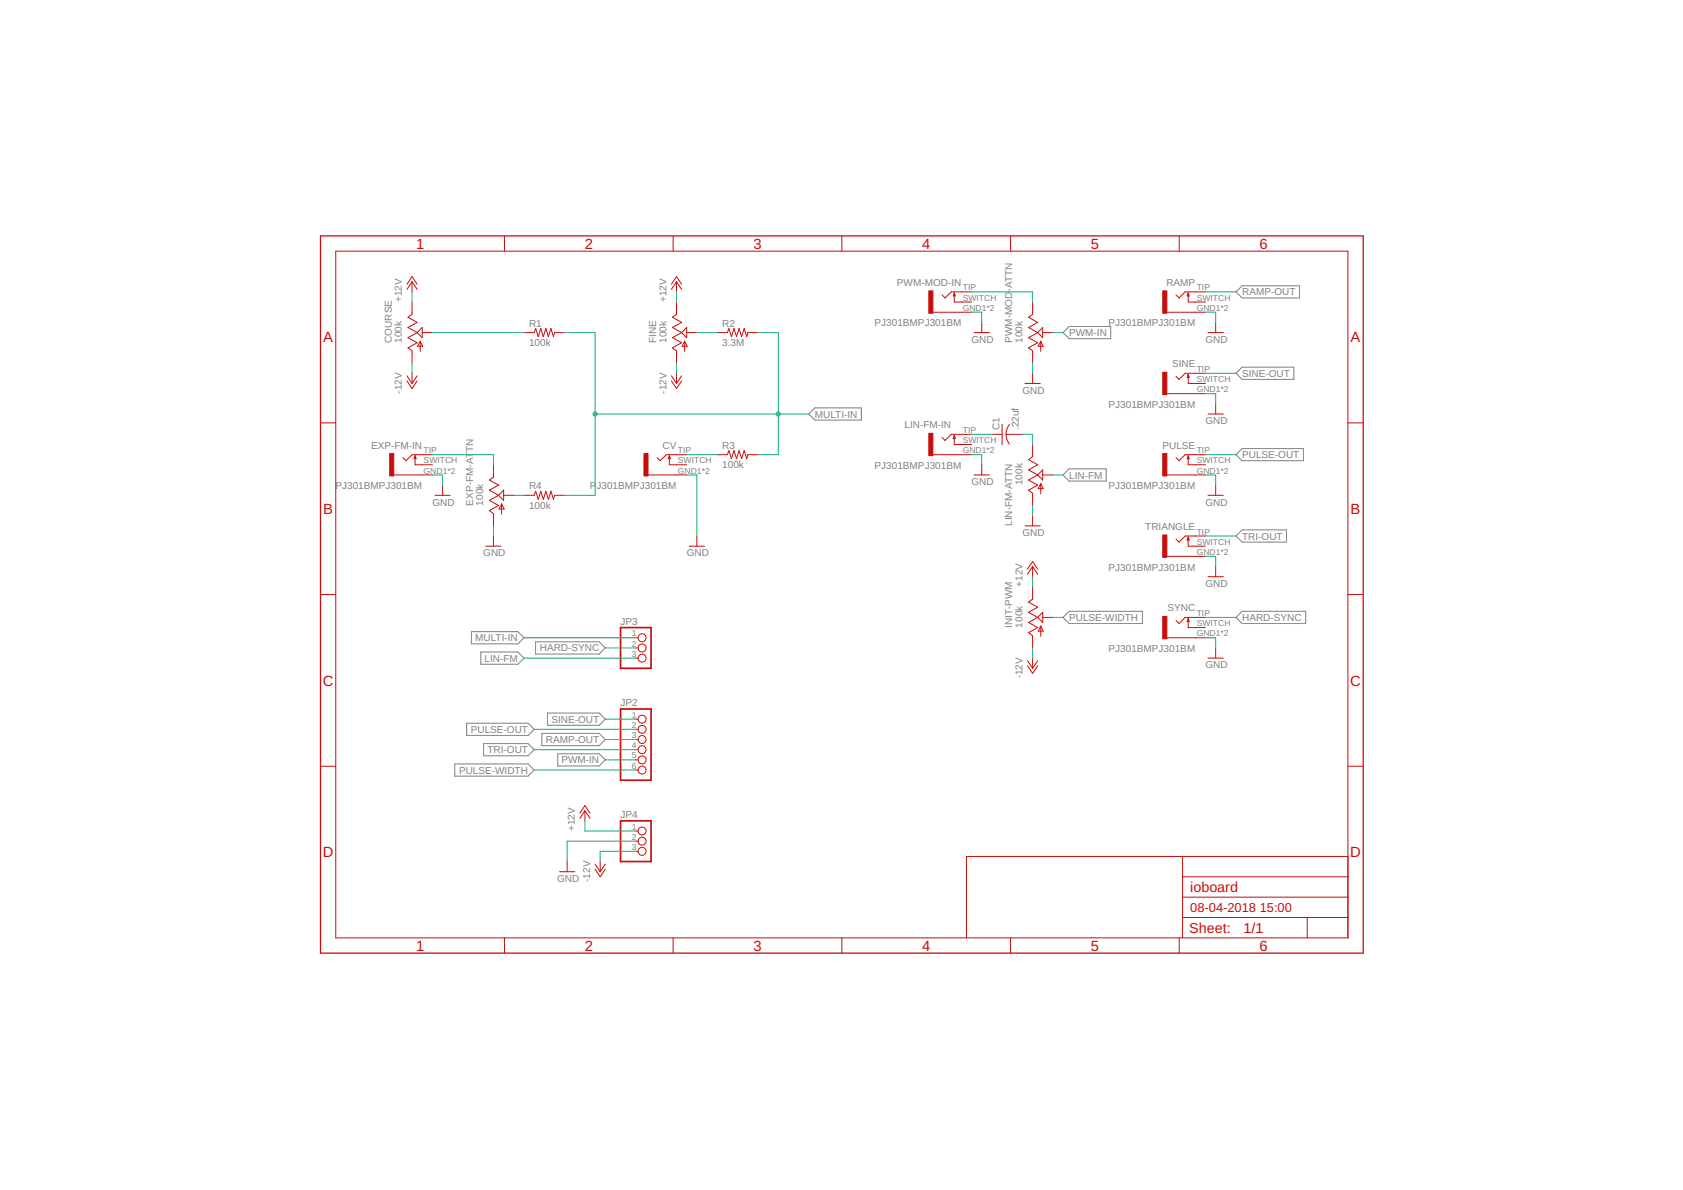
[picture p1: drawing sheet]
<svg xmlns="http://www.w3.org/2000/svg" width="420mm" height="297mm" viewBox="0 0 420 297" stroke-linecap="round" stroke-linejoin="round" font-family="sans-serif">
<g fill="none" stroke="#808080" stroke-width=".25">
<path d="M310.1 71.3h14.3v3.1h-14.3l-1.5-1.5zM266.9 81.5h10.4v3h-10.4l-1.5-1.5zM310.1 91.7h12.9v3h-12.9l-1.5-1.5zM201.9 103.3l1.5-1.5h11.6v3.1h-11.6zM265.4 118.6l1.5-1.6h9.3v3.1h-9.3zM310.1 112h15.3v3h-15.3l-1.5-1.5zM308.6 133.8l1.5-1.5h11.1v3h-11.1zM117.7 157.7h11.6l1.5 1.5-1.5 1.5h-11.6zM266.9 152.6h18.3v3h-18.3l-1.5-1.5zM308.6 154.1l1.5-1.5h15.9v3h-15.9zM120 162.8h9.3l1.5 1.5-1.5 1.5h-9.3zM133.7 160.2h15.9l1.5 1.5-1.5 1.6h-15.9z"/>
<path d="M136.7 178h12.9l1.5 1.5-1.5 1.5h-12.9zM113.5 190.7h18.3l1.5 1.5-1.5 1.5h-18.3zM116.5 180.5h15.3l1.5 1.6-1.5 1.5h-15.3zM120.7 185.6h11.1l1.5 1.5-1.5 1.6h-11.1zM135.3 183.1h14.3l1.5 1.5-1.5 1.5h-14.3zM139.2 188.2h10.4l1.5 1.5-1.5 1.5h-10.4z"/>
</g>
<g fill="none" stroke="#c90d0c" stroke-width=".25">
<path d="M125.9 58.9v3.8M168 58.9v3.8M210.2 58.9v3.8M252.3 58.9v3.8M294.4 58.9v3.8M83.8 62.7h252.7v171.4h-252.7zM101.6 71l1.3-2 1.2 2M102.9 70.3v2.6M102.9 75.4v3l-1 .8 2.2 1.3-2.2 1.2 2.2 1.3M102.9 70.3l1.2 1.9M102.9 70.3l-1.3 1.9M167.6 71l1.3-2 1.3 2"/>
<path d="M168.9 70.3v2.6M168.9 75.4v3l-1 .8 2.3 1.3-2.3 1.2 2.3 1.3M168.9 70.3l1.3 1.9M168.9 70.3l-1.3 1.9M232.9 77.9h9.6M238.2 73.1v2.3h4.3M238.2 73.1l.3 .8h-.5zM242.5 72.9h-5l-1.6 1.5-.7-.8M257.8 75.4v3l-1 .8 2.3 1.3-2.3 1.2 2.3 1.3M291.3 77.9h9.6M296.6 73.1v2.3h4.3M296.6 73.1l.3 .8h-.5z"/>
<path d="M300.9 72.9h-5l-1.6 1.5-.7-.8M101.6 93.8l1.3 1.9M101.6 95.1l1.3 1.9 1.2-1.9M102.9 93.2v2.5M104.1 83l-2.2 1.3 2.2 1.3-2.2 1.2 1 .8v3M104.1 93.8l-1.2 1.9M104.9 85.2l.6 1.2h-1.2zM104.9 85.2v2.5M105.4 81.7v2.6l-1.3-1.3zM105.4 83h2.5M130.8 83h2.5l.4-1 .7 2 .6-2 .6 2 .7-2 .6 2 .6-2 .7 2 .2-1h2.5M167.6 93.8l1.3 1.9"/>
<path d="M167.6 95.1l1.3 1.9 1.3-1.9M168.9 93.2v2.5M170.2 83l-2.3 1.3 2.3 1.3-2.3 1.2 1 .8v3M170.2 93.8l-1.3 1.9M170.9 85.2l.7 1.2h-1.3zM170.9 85.2v2.5M171.4 83h2.6M171.4 81.7v2.6l-1.2-1.3zM179 83h2.6l.4-1 .6 2 .6-2 .7 2 .6-2 .6 2 .7-2 .6 2 .3-1h2.5M243.2 83h3.8M245.1 80.5v2.5M255.9 95.7h3.8"/>
<path d="M257.8 93.2v2.5M259.1 83l-2.3 1.3 2.3 1.3-2.3 1.2 1 .8v3M259.8 85.2l.6 1.2h-1.2zM259.8 85.2v2.5M260.3 83h2.5M260.3 81.7v2.6l-1.2-1.3zM291.3 98.3h9.6M296.6 93.4v2.3h4.3M296.6 93.4l.3 .8h-.5zM300.9 93.2h-5l-1.6 1.5-.7-.8M301.6 83h3.8M303.5 80.5v2.5"/>
<path d="M80 105.6h3.8M98.3 118.6h9.6M103.6 113.7v2.3h4.3M103.6 113.7l.3 .8h-.5zM107.9 113.5h-5l-1.6 1.5-.7-.8M123.2 116v3.1l-1 .7 2.3 1.3-2.3 1.3 2.3 1.2M161.8 118.6h9.6M167.1 113.7v2.3h4.3M167.1 113.7l.3 .8h-.5zM171.4 113.5h-5.1l-1.5 1.5-.7-.8M179 113.5h2.6l.4-1 .6 2 .6-2 .7 2 .6-2 .6 2 .7-2 .6 2 .3-1h2.5M232.9 113.5h9.6"/>
<path d="M238.2 108.7v2.3h4.3M238.2 108.7l.3 .7h-.5zM242.5 108.4h-5l-1.6 1.5-.7-.7M243.2 118.6h3.8M245.1 116v2.6M247.6 108.4h2.6M250.2 105.9v5.1M252 105.9l-.7 1.5-.1 1M255.2 108.4h-4l.3 1.6 .5 .9M257.8 111v3l-1 .7 2.3 1.3-2.3 1.3 2.3 1.3M259.1 118.6l-2.3 1.2 2.3 1.3-2.3 1.3 1 .7v3.1M260.3 117.3v2.5l-1.2-1.2z"/>
<path d="M260.3 118.6h2.5M291.3 118.6h9.6M296.6 113.7v2.3h4.3M296.6 113.7l.3 .8h-.5zM300.9 113.5h-5l-1.6 1.5-.7-.8M301.6 103.3h3.8M303.5 100.8v2.5M336.5 105.6h3.8M108.6 123.6h3.8M110.5 121.1v2.5M121.3 136.3h3.8M123.2 133.8v2.5"/>
<path d="M124.5 123.6l-2.3 1.3 2.3 1.3-2.3 1.2 1 .8v3.1M125.2 125.8v2.5M125.2 125.8l.7 1.3h-1.3zM125.7 122.4v2.5l-1.2-1.3zM125.7 123.6h2.6M130.8 123.6h2.5l.4-1 .7 2.1 .6-2.1 .6 2.1 .7-2.1 .6 2.1 .6-2.1 .7 2.1 .2-1.1h2.5M172.1 136.3h3.8M174 133.8v2.5M255.9 131.3h3.8M257.8 128.7v2.6M259.8 120.7v2.6M259.8 120.7l.6 1.3h-1.2z"/>
<path d="M291.3 138.9h9.6M296.6 134v2.3h4.3M296.6 134l.3 .8h-.5zM300.9 133.8h-5l-1.6 1.5-.7-.7M301.6 123.6h3.8M303.5 121.1v2.5M80 148.4h3.8M158.7 159.2h.6M256.5 142l1.3-1.9 1.3 1.9M257.8 141.4v2.6M257.8 146.5v3l-1 .8 2.3 1.3-2.3 1.2 2.3 1.3M257.8 141.4l1.3 1.9"/>
<path d="M257.8 141.4l-1.3 1.9M259.1 154.1l-2.3 1.3 2.3 1.3-2.3 1.2 1 .8v3M259.8 156.3v2.5M259.8 156.3l.6 1.2h-1.2zM260.3 152.8v2.6l-1.2-1.3zM260.3 154.1h2.5M291.3 159.2h9.6M296.6 154.4v2.3h4.3M296.6 154.4l.3 .7h-.5zM300.9 154.1h-5l-1.6 1.5-.7-.7M301.6 144h3.8M303.5 141.4v2.6"/>
<path d="M336.5 148.4h3.8M158.7 164.3h.6M158.7 179.5h.6M158.7 161.7h.6M256.5 164.9l1.3 1.9M256.5 166.2l1.3 1.9 1.3-1.9M257.8 164.3v2.5M259.1 164.9l-1.3 1.9M301.6 164.3h3.8M303.5 161.7v2.6M80 191.3h3.8M158.7 182.1h.6"/>
<path d="M158.7 184.6h.6M158.7 187.1h.6M158.7 189.7h.6M158.7 192.2h.6M336.5 191.3h3.8M139.7 217.6h3.8M141.6 215.1v2.5M144.8 203l1.2-1.9 1.3 1.9M146 202.4l1.3 1.9M146 202.4l-1.2 1.9M146 202.4v2.5M148.6 215.7l1.2 1.9"/>
<path d="M148.6 217l1.2 1.9 1.3-1.9M149.8 215.1v2.5M151.1 215.7l-1.3 1.9M158.7 207.4h.6M158.7 210h.6M158.7 212.5h.6M295.2 213.8v20.3M295.2 218.9h41.3M336.5 213.8h-95.2v20.3M125.9 234.1v3.8M168 234.1v3.8M210.2 234.1v3.8"/>
<path d="M252.3 234.1v3.8M294.4 234.1v3.8M295.2 229h41.3M295.2 223.9h41.3M326.3 229v5.1"/>
<circle cx="160.3" cy="159.2" r=".99"/>
<circle cx="160.3" cy="161.7" r=".99"/>
<circle cx="160.3" cy="164.3" r=".99"/>
<circle cx="160.3" cy="179.5" r=".99"/>
<circle cx="160.3" cy="187.1" r=".99"/>
<circle cx="160.3" cy="189.7" r=".99"/>
<circle cx="160.3" cy="182.1" r=".99"/>
<circle cx="160.3" cy="192.2" r=".99"/>
<circle cx="160.3" cy="184.6" r=".99"/>
<circle cx="160.3" cy="212.5" r=".99"/>
<circle cx="160.3" cy="207.4" r=".99"/>
<circle cx="160.3" cy="210" r=".99"/>
</g>
<g fill="#c90d0c" stroke="#c90d0c" stroke-width=".25">
<path d="M97.3 113.2h1v5.6h-1z"/>
<path d="M290.3 92.9h1v5.6h-1z"/>
<path d="M231.9 108.2h1v5.5h-1z"/>
<path d="M290.3 133.5h1v5.6h-1z"/>
<path d="M290.3 72.6h1v5.6h-1z"/>
<path d="M290.3 113.2h1v5.6h-1z"/>
<path d="M160.8 113.2h1v5.6h-1z"/>
<path d="M290.3 153.9h1v5.5h-1z"/>
<path d="M231.9 72.6h1v5.6h-1z"/>
</g>
<path d="M80 58.9h260.3v179h-260.3z" fill="none" stroke="#c90d0c" stroke-width=".32"/>
<path d="M154.9 156.7h7.6v10.1h-7.6zM154.9 177h7.6v17.8h-7.6zM154.9 204.9h7.6v10.2h-7.6z" fill="none" stroke="#c90d0c" stroke-width=".42"/>
<g fill="none" stroke="#0dab76" stroke-width=".25">
<path d="M102.9 72.9v2.5M168.9 72.9v2.5M242.5 77.9h2.6v2.6M242.5 72.9h15.3v2.5M300.9 77.9h2.6v2.6M300.9 72.9h7.7M102.9 90.6v2.6M107.9 83h22.9M140.9 83h7.7v40.6h-7.7M168.9 90.6v2.6M174 83h5M189.2 83h5.1v30.5h-5.1"/>
<path d="M257.8 90.6v2.6M262.8 83h2.6M300.9 98.3h2.6v2.5M300.9 93.2h7.7M107.9 118.6h2.6v2.5M107.9 113.5h15.3v2.5M148.6 103.3h53.3M171.4 118.6h2.6v15.2M171.4 113.5h7.6M242.5 113.5h2.6v2.5M242.5 108.4h5.1M255.2 108.4h2.6v2.6"/>
<path d="M262.8 118.6h2.6M300.9 118.6h2.6v2.5M300.9 113.5h7.7M123.2 131.3v2.5M128.3 123.6h2.5M257.8 126.2v2.5M300.9 138.9h2.6v2.5M300.9 133.8h7.7M130.8 159.2h27.9M257.8 144v2.5M262.8 154.1h2.6M300.9 159.2h2.6v2.5"/>
<path d="M300.9 154.1h7.7M130.8 164.3h27.9M151.1 179.5h7.6M151.1 161.7h7.6M257.8 161.7v2.6M133.3 187.1h25.4M133.3 182.1h25.4M133.3 192.2h25.4M151.1 184.6h7.6M151.1 189.7h7.6M146 204.9v2.5h12.7M158.7 210h-17.1v5.1"/>
<path d="M158.7 212.5h-8.9v2.6"/>
</g>
<g fill="#0dab76" stroke="#0dab76" stroke-width=".25">
<circle cx="148.6" cy="103.3" r=".51"/>
<circle cx="194.3" cy="103.3" r=".51"/>
</g>
<g font-size="3.7" fill="#c90d0c">
<text x="103.9" y="62.1">1</text>
<text x="146" y="62.1">2</text>
<text x="188.1" y="62.1">3</text>
<text x="230.2" y="62.1">4</text>
<text x="272.3" y="62.1">5</text>
<text x="314.4" y="62.1">6</text>
<text x="80.7" y="85.4">A</text>
<text x="337.2" y="85.4">A</text>
<text x="80.7" y="128.3">B</text>
<text x="337.2" y="128.3">B</text>
<text x="80.6" y="171.1">C</text>
<text x="337.1" y="171.1">C</text>
<text x="80.6" y="214">D</text>
<text x="337.1" y="214">D</text>
<text x="103.9" y="237.3">1</text>
<text x="146" y="237.3">2</text>
<text x="188.1" y="237.3">3</text>
<text x="230.2" y="237.3">4</text>
<text x="272.3" y="237.3">5</text>
<text x="314.4" y="237.3">6</text>
</g>
<g font-size="3.6" fill="#c90d0c">
<text x="297.1" y="222.7">ioboard</text>
<text x="296.9" y="233">Sheet:</text>
<text x="310.5" y="232.8">1/1</text>
</g>
<g font-size="3.2" fill="#c90d0c">
<text x="297.1" y="227.8">08-04-2018</text>
<text x="314.5" y="227.8">15:00</text>
</g>
<g font-size="2.5" fill="#808080">
<text x="223.9" y="71.3">PWM-MOD-IN</text>
<text x="291.2" y="71.3">RAMP</text>
<text x="100.3" y="75.4" transform="rotate(-90 100.3 75.4)">+12V</text>
<text x="166.4" y="75.4" transform="rotate(-90 166.4 75.4)">+12V</text>
<text x="252.7" y="72.8" transform="rotate(-90 252.7 72.8)">-ATTN</text>
<text x="310.1" y="73.7">RAMP-OUT</text>
<text x="132.1" y="81.5">R1</text>
<text x="180.3" y="81.5">R2</text>
<text x="218.3" y="81.5">PJ301BMPJ301BM</text>
<text x="266.9" y="83.9">PWM-IN</text>
<text x="276.8" y="81.5">PJ301BMPJ301BM</text>
<text x="97.8" y="85.6" transform="rotate(-90 97.8 85.6)">COURSE</text>
<text x="100.3" y="85.6" transform="rotate(-90 100.3 85.6)">100k</text>
<text x="132.1" y="86.3">100k</text>
<text x="163.8" y="85.6" transform="rotate(-90 163.8 85.6)">FINE</text>
<text x="166.4" y="85.6" transform="rotate(-90 166.4 85.6)">100k</text>
<text x="180.3" y="86.3">3.3M</text>
<text x="242.5" y="85.6">GND</text>
<text x="252.7" y="85.6" transform="rotate(-90 252.7 85.6)">PWM-MOD</text>
<text x="255.2" y="85.6" transform="rotate(-90 255.2 85.6)">100k</text>
<text x="301" y="85.6">GND</text>
<text x="292.6" y="91.6">SINE</text>
<text x="310.1" y="94.1">SINE-OUT</text>
<text x="100.3" y="98.2" transform="rotate(-90 100.3 98.2)">-12V</text>
<text x="166.4" y="98.2" transform="rotate(-90 166.4 98.2)">-12V</text>
<text x="255.2" y="98.2">GND</text>
<text x="276.8" y="101.8">PJ301BMPJ301BM</text>
<text x="203.4" y="104.2">MULTI-IN</text>
<text x="225.8" y="106.9">LIN-FM-IN</text>
<text x="249.5" y="107.4" transform="rotate(-90 249.5 107.4)">C1</text>
<text x="254.4" y="107.4" transform="rotate(-90 254.4 107.4)">.22uf</text>
<text x="301" y="105.9">GND</text>
<text x="92.6" y="112">EXP-FM-IN</text>
<text x="118.1" y="112.9" transform="rotate(-90 118.1 112.9)">TN</text>
<text x="165.4" y="112">CV</text>
<text x="180.3" y="112">R3</text>
<text x="290.2" y="112">PULSE</text>
<text x="180.3" y="116.8">100k</text>
<text x="218.3" y="117">PJ301BMPJ301BM</text>
<text x="266.9" y="119.5">LIN-FM</text>
<text x="310.1" y="114.4">PULSE-OUT</text>
<text x="83.8" y="122.1">PJ301BMPJ301BM</text>
<text x="132.1" y="122.1">R4</text>
<text x="147.2" y="122.1">P</text>
<text x="148.9" y="122.1">J301BMPJ301BM</text>
<text x="242.5" y="121.1">GND</text>
<text x="255.2" y="121.1" transform="rotate(-90 255.2 121.1)">100k</text>
<text x="276.8" y="122.1">PJ301BMPJ301BM</text>
<text x="107.9" y="126.2">GND</text>
<text x="118.1" y="126.2" transform="rotate(-90 118.1 126.2)">EXP-FM-AT</text>
<text x="120.6" y="126.2" transform="rotate(-90 120.6 126.2)">100k</text>
<text x="132.1" y="126.9">100k</text>
<text x="252.7" y="131.3" transform="rotate(-90 252.7 131.3)">LIN-FM-ATTN</text>
<text x="301" y="126.2">GND</text>
<text x="255.2" y="133.8">GND</text>
<text x="285.9" y="132.3">TRIANGLE</text>
<text x="310.1" y="134.7">TRI-OUT</text>
<text x="120.6" y="138.9">GND</text>
<text x="171.4" y="138.9">GND</text>
<text x="276.8" y="142.4">PJ301BMPJ301BM</text>
<text x="255.2" y="146.5" transform="rotate(-90 255.2 146.5)">+12V</text>
<text x="301" y="146.5">GND</text>
<text x="266.9" y="155">PULSE-WIDTH</text>
<text x="291.5" y="152.6">SYNC</text>
<text x="310.1" y="155">HARD-SYNC</text>
<text x="118.7" y="160.1">MULTI-IN</text>
<text x="154.9" y="156">JP3</text>
<text x="252.7" y="156.7" transform="rotate(-90 252.7 156.7)">INIT-PWM</text>
<text x="255.2" y="156.7" transform="rotate(-90 255.2 156.7)">100k</text>
<text x="121" y="165.2">LIN-FM</text>
<text x="134.8" y="162.6">HARD-SYNC</text>
<text x="276.8" y="162.7">PJ301BMPJ301BM</text>
<text x="301" y="166.8">GND</text>
<text x="255.2" y="169.4" transform="rotate(-90 255.2 169.4)">-12V</text>
<text x="154.9" y="176.3">JP2</text>
<text x="117.5" y="182.9">PULSE-OUT</text>
<text x="136.3" y="185.5">RAMP-OUT</text>
<text x="137.7" y="180.4">SINE-OUT</text>
<text x="121.7" y="188">TRI-OUT</text>
<text x="140.2" y="190.6">PWM-IN</text>
<text x="114.6" y="193.1">PULSE-WIDTH</text>
<text x="143.5" y="207.4" transform="rotate(-90 143.5 207.4)">+12V</text>
<text x="154.9" y="204.3">JP4</text>
<text x="139.1" y="220.1">GND</text>
<text x="147.3" y="220.1" transform="rotate(-90 147.3 220.1)">-12V</text>
</g>
<g font-size="2.1" fill="#808080">
<text x="240.4" y="72.5">TIP</text>
<text x="240.4" y="75">SWITCH</text>
<text x="240.4" y="77.6">GND1*2</text>
<text x="298.8" y="72.5">TIP</text>
<text x="298.8" y="75">SWITCH</text>
<text x="298.8" y="77.6">GND1*2</text>
<text x="298.8" y="92.8">TIP</text>
<text x="298.8" y="95.4">SWITCH</text>
<text x="298.8" y="97.9">GND1*2</text>
<text x="105.8" y="113.1">TIP</text>
<text x="169.2" y="113.1">TIP</text>
<text x="240.4" y="108.1">TIP</text>
<text x="240.4" y="110.6">SWITCH</text>
<text x="240.4" y="113.1">GND1*2</text>
<text x="298.8" y="113.1">TIP</text>
<text x="105.8" y="115.7">SWITCH</text>
<text x="105.8" y="118.2">GND1*2</text>
<text x="169.2" y="115.7">SWITCH</text>
<text x="169.2" y="118.2">GND1*2</text>
<text x="298.8" y="115.7">SWITCH</text>
<text x="298.8" y="118.2">GND1*2</text>
<text x="298.8" y="133.4">TIP</text>
<text x="298.8" y="136">SWITCH</text>
<text x="298.8" y="138.5">GND1*2</text>
<text x="298.8" y="153.8">TIP</text>
<text x="157.8" y="158.8">1</text>
<text x="157.8" y="161.4">2</text>
<text x="298.8" y="156.3">SWITCH</text>
<text x="298.8" y="158.8">GND1*2</text>
<text x="157.8" y="163.9">3</text>
<text x="157.8" y="179.2">1</text>
<text x="157.8" y="181.7">2</text>
<text x="157.8" y="184.2">3</text>
<text x="157.8" y="186.8">4</text>
<text x="157.8" y="189.3">5</text>
<text x="157.8" y="191.8">6</text>
<text x="157.8" y="207.1">1</text>
<text x="157.8" y="209.6">2</text>
<text x="157.8" y="212.2">3</text>
</g>
</svg>
